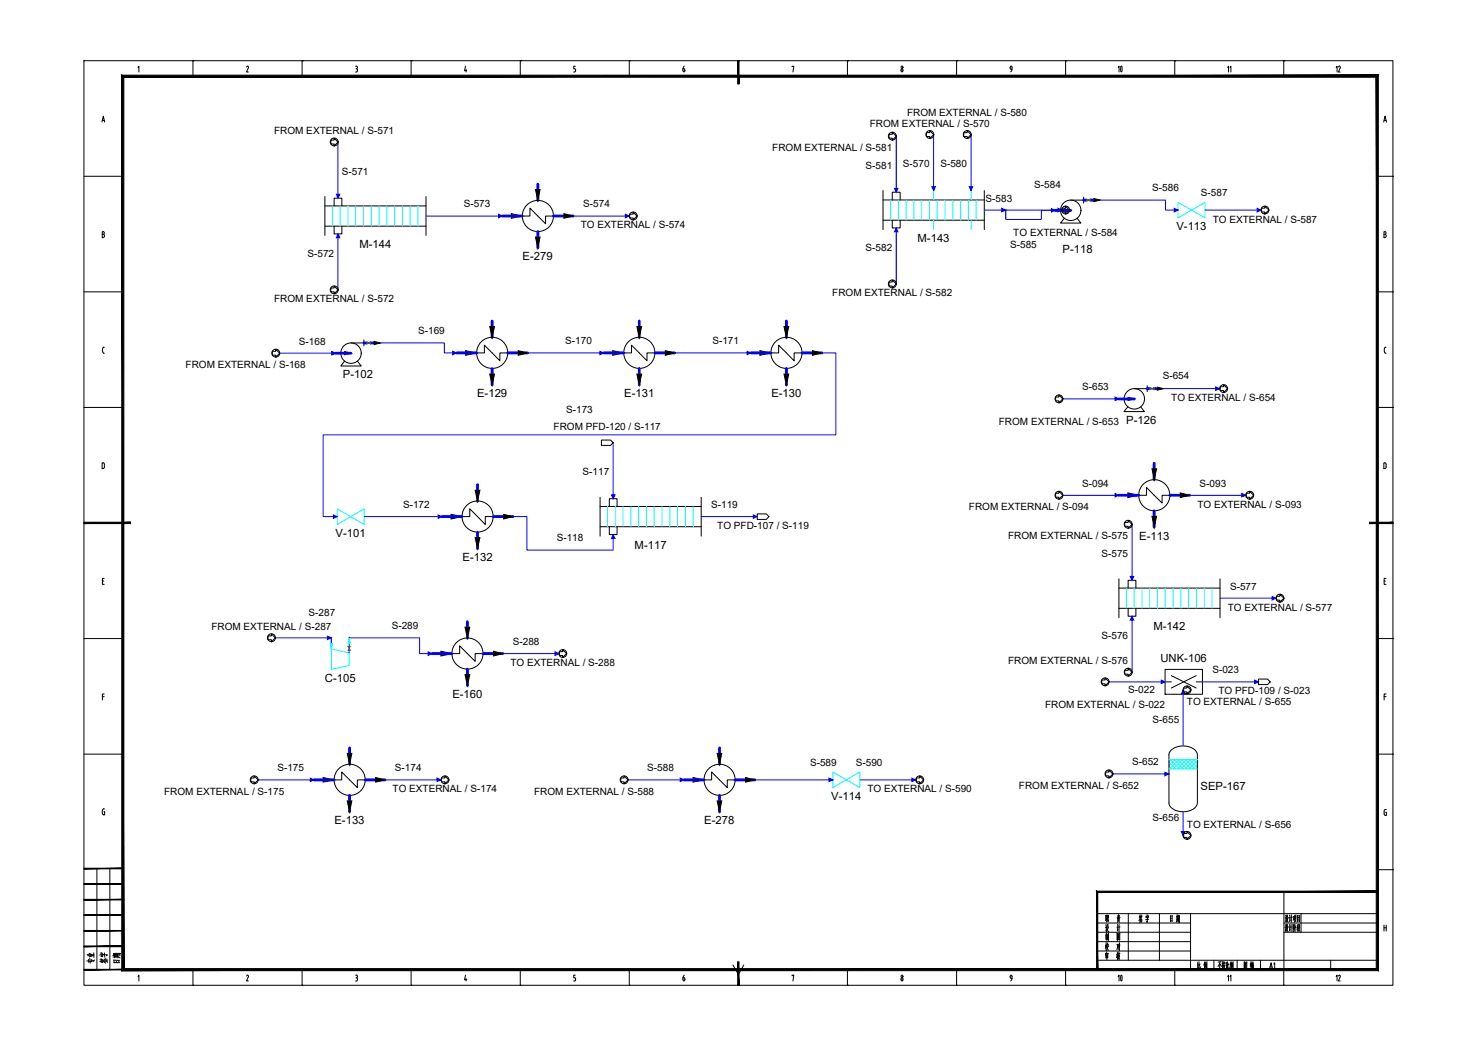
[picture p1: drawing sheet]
<svg xmlns="http://www.w3.org/2000/svg" width="420mm" height="297mm" viewBox="0 0 420 297" stroke-linecap="round" stroke-linejoin="round" font-family="sans-serif">
<g fill="none" stroke="#000" stroke-width=".28">
<path d="M23.9 17.3h372.1v262.8h-372.1zM39.2 19.2l.3-.4v1.7M54.8 17.3h.1M54.8 17.3v4.4M70.4 18.8l.2 .2v.3M70.4 18.8l-.3 .3M70.6 19.4l-.5 1.1h.5M85.9 17.3h.1M85.9 17.3v4.4M101.1 18.8h.2M101.2 19.5l.3 .1 .1 .3M101.4 18.8l.2 .3-.2 .4"/>
<path d="M101.6 19.9v.2M116.9 17.3h.1M116.9 17.3v4.4M132.3 18.8l-.2 1.3h.6M132.5 19.7v.8M147.9 17.3h.1M147.9 17.3v4.4M163.4 19.5l.2 .4M163.6 18.8h-.5v.7h.3M163.6 19.9v.2M178.9 17.3h.1M178.9 17.3v4.4"/>
<path d="M194.1 19.5l.5 .1 .1 .5M194.1 19.5v.6M194.5 18.8l-.3 .7M209.9 17.3h.1M225.2 19v-.2h.5l-.3 1.7M240.9 17.3h.1M240.9 17.3v4.4M256.7 19.9v.2M256.7 19.9l-.3-.4-.3 .6M271.9 17.3h.1M271.9 17.3v4.4M287.1 19.2v.2"/>
<path d="M287.2 19.1l.3-.3 .2 .3M287.2 19.4l.3 .3M287.7 19.6l-.4 .8M287.7 19.2v.5h-.3M302.9 17.3h.1M302.9 17.3v4.4M334 17.3h.1M334 17.3v4.4M364.9 17.3h.1M364.9 17.3v4.4M29 34.7l.4-1.7 .3 1.7M29.1 34.2h.6"/>
<path d="M101.6 20.1l-.1 .3-.4 .1M163.1 20.5h.3M163.6 20.1l-.2 .3M194.2 20.1l.2 .3 .3-.3M256.1 20.1l.3 .3 .3-.3M393.3 34.7l.4-1.7 .5 1.7M393.5 34.2h.5M23.9 50.1h11M391.5 50.1h4.5M396 50.1h.1M29.1 65.9l.5 .1v.4l-.2 .2 .3 .5-.2 .3-.4 .1zM29.1 66.6h.3"/>
<path d="M393.4 65.9l.6 .1v.4l-.3 .2 .4 .5-.2 .3-.5 .1zM393.4 66.6h.3M23.9 83h11M29.2 99.1v.9M29.2 100l.3 .4M29.4 98.7h.3M29.5 98.7l-.3 .4M391.5 83h4.5M393.5 99.1v.9M393.6 100l.2 .4M393.8 98.7h.2M393.8 98.7l-.2 .4"/>
<path d="M396 83h.1M23.9 115.8h11M29.4 100.4h.3M391.5 115.8h4.5M393.8 100.4h.2M396 115.8h.1M29.7 132.1v.6M29.7 132l-.2-.4h-.5v1.6l.5-.1 .2-.4M394 132.1v.6M394.1 132l-.2-.4h-.5v1.6l.5-.1 .2-.4M396 148.7h.1M29.1 165.2h.4"/>
<path d="M29.6 164.4h-.5v1.7h.5M393.5 165.2h.4M394 164.4h-.5v1.7h.5M23.9 181.5h11M29.1 198h.5M29.6 197.3h-.5v1.7M391.5 181.5h4.5M393.5 198h.5M394 197.3h-.5v1.7M396 181.5h.1M23.9 214.4h11M391.5 214.4h4.5"/>
<path d="M396 214.4h.1M29.1 230.4v.8M29.5 230.7h.2v.9l-.4-.1-.2-.4M29.7 229.9l-.4 .1-.2 .4M393.9 230.9h.2v.9h-.3M394.1 230.1l-.6 .2v1l.3 .5M27.5 246.9v28.7M31.2 246.9v28.7M311.9 259.7h79.6M320.7 259.7v13.3M326.1 260l.1 .3M329.6 259.7v13.3"/>
<path d="M338.4 259.7v15.9M365 253.5v22.1M369.9 259.7v5.3M391.5 247.2h4.5M396 247.2h.1M39.2 277.6l.3-.4v1.6M54.8 275.6v4.5M70.1 277.4l.3-.2 .2 .2-.5 1.4h.5M85.9 275.6v4.5M101.1 277.2l.5 .2v.3l-.2 .2 .2 .4M101.2 277.9h.1M101.6 278.3v.2"/>
<path d="M101.6 278.5l-.1 .3h-.4M116.9 275.6v4.5M132.3 277.2l-.2 1.3h.6M132.5 278.1v.7M147.9 275.6v4.5M163.1 278.8h.3M163.4 277.9l.2 .4M163.6 277.2h-.5v.7h.3M163.6 278.3v.2M163.6 278.5l-.2 .3M178.9 275.6v4.5M194.1 277.9v.6"/>
<path d="M194.1 277.9h.3M194.2 278.5l.2 .3 .3-.3M194.4 277.9l.3 .4M194.5 277.2l-.3 .7M194.7 278.3v.2M208.4 274.3l1.5 2.7 1.5-2.7M225.2 277.4v-.2h.5l-.3 1.6M240.9 275.6v4.5M256.1 278.3l.3-.4 .3 .4M256.1 278.5l.3 .3 .3-.3M256.1 278.3v.2M256.7 278.3v.2"/>
<path d="M271.9 275.6v4.5M287.1 277.6v.1M287.2 277.5l.3-.3 .2 .3M287.2 277.7l.3 .4M287.7 278.1l-.4 .7M287.7 277.6v.5h-.3M302.9 275.6v4.5M311.9 273h79.6M311.9 262.4h26.5M311.9 265h26.5M311.9 267.7h26.5M311.9 270.3h26.5"/>
<path d="M324 261.6l.1 .3M324.1 260l-.2 .9M324.1 260.5l.1 .3M324.2 261.5l.1 .4M324.3 260.8l.4 .8M324.3 260.7l-.5 1M324.3 260.4l-.3 .1M324.4 261.3h-.4M324.5 260.1l-.2 .6M324.5 260.5l.1 .3M324.5 261.5l-.1 .6M324.6 262l-.7 .2"/>
<path d="M324.7 260.4l-.3 .1M325.8 260.3v.5M326.2 261l-.1 1.2-.1-.3M326.3 260.8h-.4M326.4 260.7l-.2 .4M326.5 260.3v.5M326.5 260.4l-.7 .1M326.5 261.3l-.8 .1M332.7 260.3v1.7M333.1 261l-.4 .1M333.2 261.7l-.5 .1M333.2 260.3l-.5 .1"/>
<path d="M333.2 260.3v1.6M334 275.6v4.5M334.6 260.1v1.3M334.6 261.6l-.2 .5M334.7 261.6l.1 .3M334.8 260.8h-.2M334.8 261.1h-.2M334.8 260v1.4M335 260.4l-.6 .1M335 261.4l-.6 .1M335.1 260.2l-.2 2M335.3 260.2v2l-.2-.2"/>
<path d="M335.3 260.7l-.2 .1M335.3 261.2l-.2 .1M335.3 260.3h-.2M340.5 273.5v1.7M340.8 274.9l-.4 .5M340.8 274.2l-.3 .1M340.9 273.4v1.8l.1 .2h.2v-.6M341.2 274l-.3 .6M342.4 273.7v1.7M342.5 273.3l-.3 1M342.6 274.4l.1 .3M342.7 273.7l-.2 .9"/>
<path d="M342.8 274l-.3 1.3M342.8 274.1h-.2M342.9 273.6l-.4 .1M342.9 273.9v.9M343.1 273.3v2.1l-.2-.3M345.1 273v2.6M346.7 273.9v1.5M346.8 273.4l-.6 1.3M346.9 274.1l.3 .6M347.2 273.4l-.9 .1M347.6 273.2v2.2l-.2-.2M347.7 274.3l-.3 .3"/>
<path d="M347.7 273.9l-.3 .1M347.8 273.6v.5M347.9 273.3l.2 .3M348 273.9l-.2 .9 .4 .6M348.1 274.4l-.4 1.1M348.2 273.7l-.4 .1M348.3 273.6l-.1 .4M348.3 274.4l-.6 .1M348.6 273.5v1.7M348.9 274.2l-.3 .1M348.9 274.9l-.3 .5M349 273.4v1.8l.2 .1h.2v-.5"/>
<path d="M349.3 273.9l-.3 .7M349.9 273.7v1.7M350 273.3l-.3 1M350 274.1l.3-.1-.3 1.2M350 274.4l.1 .3M350.1 273.7l-.1 .9M350.3 273.6l-.3 .1M350.4 273.9v.9M350.5 273.3v2.1l-.1-.3M351.7 273v2.6M353.7 275.2l.7 .1M353.7 273.4v2"/>
<path d="M354 274.1l.4 .5M354 274.9l.1 .2M354 274.6l.1 .2M354.1 273.7l-.3 .6M354.2 273.9h-.2M354.3 273.8l-.5 .9M354.4 273.4v2M354.4 273.5l-.7 .1M355.5 273.8v.9M355.6 273.3v2.1M355.8 273.9l-.3 .1M355.8 273.8l-.1 .9v-.1"/>
<path d="M355.9 274.4v1M356 273.8v.6M356.1 274.5v.8M356.3 274.9h-.4M356.3 273.8h-.3M356.3 273.8l-.1 .4M356.3 274.2h-.3M356.3 274.4l-.4 .1M356.3 275.3l-.4 .1M356.3 273.5h-.4M356.3 274.4v1M364.9 275.6v4.5"/>
<path d="M365 262.4h26.5M365 265h26.5M365.4 262.8l.1 .4M365.4 260.2l.2 .3M365.5 263.4v1M365.5 263.5l-.3 .1M365.5 260.8l-.2 .1M365.5 260.8v1M365.7 264.1l-.3 .6M365.7 263.9l.5 .9M365.7 261.5l-.3 .5M365.7 263.2l-.1 .6"/>
<path d="M365.7 262.9l.3-.1v.6l.2 .1M365.7 262.8v.4M365.8 260.1l-.1 1M365.8 261.3l.5 .8M366 260.1v.7h.3M366 260.2h-.2M366 263.6l-.5 1.2M366 263.7l-.3 .1M366.1 261.1h-.4M366.1 261l-.5 1.2M366.6 262.8l.1 .4M366.6 260.1l.1 .4"/>
<path d="M366.6 263.5h-.2M366.6 263.4v1.1M366.7 260.8h-.2M366.7 260.7l-.1 1.2M366.7 264.1l-.1 .5M366.8 261.5l-.2 .4M367 262.7v2.1M367.1 260v2.2M367.3 263.5l-.5 .1M367.4 260.8l-.6 .1M367.6 262.7v2.1M367.7 260.5v.9"/>
<path d="M367.8 262.8l-.1 1.3v-.2M367.8 262.9h-.2M367.9 260.5h-.3M368 263.6l-.3 1.2M368 261.3l-.4 .3M368 260.5v1.1M368.1 262.9l.4 .8M368.1 262.7l-.3 1M368.2 263.5v1.4M368.2 260.8l-.1 1.1-.2 .3M368.2 260.2v.4M368.2 261.6l.3 .5"/>
<path d="M368.4 260.6l-.4 .1M368.4 260.5v1.1M368.5 260.1l-.5 .1M368.8 262.9v1.8M368.9 260.2v1.8M369 263.6l-.2 .1M369 263.3h-.2M369 263.9l-.3 .2M369 262.8l-.2 .2M369.1 263.9l.5 .8M369.2 262.8l-.1 .9M369.4 262.8l.1 .7"/>
<path d="M369.4 261.2l-.5 .1M369.4 260.8h-.5M369.4 262.9h-.2M369.4 263.7l-.4 1.1M369.4 261.7l-.5 .1M369.4 263.8h-.3M369.5 260.3l-.6 .1M369.5 260.2l-.1 1.8M378.3 273v2.6M393.4 263v1.7M393.4 263.7h.7M394.1 263v1.7"/>
<path d="M54.8 280.1h.1M85.9 280.1h.1M116.9 280.1h.1M147.9 280.1h.1M178.9 280.1h.1M209.9 280.1h.1M240.9 280.1h.1M271.9 280.1h.1M302.9 280.1h.1M334 280.1h.1M364.9 280.1h.1"/>
<circle cx="256.4" cy="19.1" r=".32"/>
<circle cx="256.4" cy="277.5" r=".32"/>
</g>
<g fill="#000" stroke="#000" stroke-width=".28">
<path d="M209.7 17.3l.4 6.6v-6.6zM209.7 17.3l.4 6.6h-.4z"/>
<path d="M34.6 21.4l.6 253.9v-253.3zM34.6 21.4l.6 253.9-.6 .6zM35.2 275.3l-.6 .6 356.6-.6zM34.6 275.9l356.6-.6 .6 .6zM391.2 22v253.3l.6 .6zM391.2 22l.6-.6v254.5zM35.2 22h356l.6-.6zM34.6 21.4h357.2l-356.6 .6z"/>
<path d="M23.9 148.4v.4l13.2-.4zM23.9 148.8l13.2-.4v.4z"/>
<path d="M389.3 148.8h6.7v-.4zM389.3 148.4h6.7l-6.7 .4z"/>
<path d="M23.9 255.8h11v-.2zM23.9 255.6h11l-11 .2z"/>
<path d="M23.9 251.4h11v-.2zM23.9 251.2h11l-11 .2z"/>
<path d="M23.9 247h11v-.2zM23.9 246.8h11l-11 .2z"/>
<path d="M312.1 253.7h79.4v-.4zM311.7 253.3h79.8l-79.4 .4zM311.7 253.3l.4 22.3v-21.9zM311.7 253.3l.4 22.3h-.4z"/>
<path d="M23.9 275.7h11v-.2zM23.9 275.5h11l-11 .2z"/>
<path d="M23.9 269.1h11v-.2zM23.9 268.9h11l-11 .2z"/>
<path d="M23.9 264.7h11v-.2zM23.9 264.5h11l-11 .2z"/>
<path d="M23.9 260.2h11v-.2zM23.9 260h11l-11 .2z"/>
<path d="M209.7 273.4v6.7h.4zM209.7 273.4h.4v6.7z"/>
</g>
<g fill="none" stroke="#00f" stroke-width=".8">
<path d="M152.9 52.4v4.6M300 59.8h4.4M308 56.9h.9M310 56.9h1M142.8 61.4h5.6M152.9 65.8v4.7M157.3 61.4h5.6M103.4 97.5h.9M105.4 97.5h1M139.9 91.3v4.6M181.7 91.3v4.6M223.5 91.3v4.6"/>
<path d="M95.4 100.4h4.4M129.8 100.3h5.7M139.9 104.8v4.6M144.3 100.3h5.7M171.6 100.3h5.7M181.7 104.8v4.6M186.2 100.3h5.6M213.5 100.3h5.6M223.5 104.8v4.6M228 100.3h5.6M318.1 113.4h4.3M326.1 110.5h.9"/>
<path d="M328 110.5h1M135.7 137.8v4.6M328.1 131.7v4.6M125.7 146.8h5.6M135.7 151.3v4.6M140.2 146.8h5.6M318.1 140.8h5.6M328.1 145.2v4.6M332.6 140.8h5.6M132.9 176.7v4.7M122.8 185.8h5.7M132.9 190.2v4.6"/>
<path d="M137.3 185.8h5.6M99.4 212.6v4.6M204.5 212.6v4.6M89.3 221.7h5.6M99.4 226.1v4.6M103.8 221.7h5.6M194.5 221.7h5.6M204.5 226.1v4.6M208.9 221.7h5.7"/>
</g>
<g fill="#000" stroke="#000" stroke-width=".28">
<path d="M152.2 53.9h1.3l-.6 3.1zM302.6 59.3l1.8 .5-1.8 .4zM311 56.4l1.7 .5-1.7 .4zM145.4 60.7l3 .7-3 .6zM152.2 67.4h1.3l-.6 3.1zM160.3 60.7l2.6 .7-2.6 .6zM106.4 97.1l1.7 .4-1.7 .4zM139.2 92.8h1.4l-.7 3.1zM181 92.8h1.4l-.7 3.1zM222.9 92.8h1.3l-.7 3.1zM98 99.9l1.8 .5-1.8 .4zM132.4 99.7l3.1 .6-3.1 .7z"/>
<path d="M139.2 106.3h1.4l-.7 3.1zM147.3 99.7l2.7 .6-2.7 .7zM174.2 99.7l3.1 .6-3.1 .7zM181 106.3h1.4l-.7 3.1zM189.1 99.7l2.7 .6-2.7 .7zM216 99.7l3.1 .6-3.1 .7zM222.9 106.3h1.3l-.7 3.1zM231 99.7l2.6 .6-2.6 .7zM320.7 112.9l1.7 .5-1.7 .4zM329 110.1l1.8 .4-1.8 .4zM327.5 133.3h1.3l-.7 3zM128.2 146.2l3.1 .6-3.1 .7z"/>
<path d="M135.1 139.3h1.3l-.7 3.1zM135.1 152.8h1.3l-.7 3.1zM143.2 146.2l2.6 .6-2.6 .7zM320.6 140.1l3.1 .7-3.1 .6zM327.5 146.8h1.3l-.7 3zM335.5 140.1l2.7 .7-2.7 .6zM125.3 185.1l3.2 .7-3.2 .7zM132.2 178.3h1.3l-.6 3.1zM132.2 191.8h1.3l-.6 3zM140.3 185.1l2.6 .7-2.6 .7zM98.7 214.2h1.3l-.6 3zM203.9 214.2h1.3l-.7 3z"/>
<path d="M91.8 221l3.1 .7-3.1 .6zM98.7 227.7h1.3l-.6 3zM106.8 221l2.6 .7-2.6 .6zM197 221l3.1 .7-3.1 .6zM203.9 227.7h1.3l-.7 3zM211.9 221l2.7 .7-2.7 .6z"/>
</g>
<g fill="none" stroke="#000" stroke-width=".28">
<path d="M92.4 55.9v11M92.4 58.5h28.7M95 58.5v-2.2h2.2v2.2M121.1 55.9v11M251 54.2v11.1M251 56.8h28.8M253.6 56.8v-2.2h2.3v2.2M279.8 54.2v11.1M304.4 56.9h3.6M308 56v1.7M92.4 64.3h28.7M95 64.3v2.2h2.2v-2.2"/>
<path d="M148.4 61.4h2.3v-2.2l4.4 4.4v-2.2h2.2M251 62.6h28.8M253.6 62.6v2.2h2.3v-2.2M302.5 62l-1 1.4h5.8l-1.1-1.4M99.8 97.5h3.6M103.4 96.6v1.7M97.9 102.6l-1 1.4h5.8l-1.1-1.4M135.5 100.3h2.2v-2.2l4.4 4.5v-2.3h2.2M177.3 100.3h2.2v-2.2l4.4 4.5v-2.3h2.3M219.1 100.3h2.2v-2.2l4.4 4.5v-2.3h2.3M320.6 115.6l-1.1 1.4h5.8l-1-1.4M322.4 110.5h3.7"/>
<path d="M326.1 109.6v1.7M131.3 146.8h2.2v-2.2l4.5 4.5v-2.3h2.2M170.6 149.7h28.7M170.6 141.3v11.1M170.6 144h28.7M173.2 144v-2.2h2.2v2.2M173.2 149.7v2.3h2.2v-2.3M199.3 141.3v11.1M323.7 140.8h2.2v-2.3l4.5 4.5v-2.2h2.2M318.1 172.9h28.7M318.1 164.5v11.1M318.1 167.2h28.7"/>
<path d="M320.7 167.2v-2.2h2.2v2.2M320.7 172.9v2.3h2.2v-2.3M346.8 164.5v11.1M128.5 185.8h2.2v-2.2l4.4 4.4v-2.2h2.2M333 213.2a5.3 5.3 0 0 1 7 .4l.4 1v13.6a3.6 3.6 0 0 1-4.1 2.5 3.6 3.6 0 0 1-4-2.5v-13.6v-.5zM94.9 221.7h2.2v-2.3l4.5 4.5v-2.2h2.2M200.1 221.7h2.2v-2.3l4.4 4.5v-2.2h2.2"/>
<circle cx="304.4" cy="59.8" r="2.9"/>
<circle cx="152.9" cy="61.4" r="4.4"/>
<circle cx="99.8" cy="100.4" r="2.9"/>
<circle cx="139.9" cy="100.3" r="4.4"/>
<circle cx="181.7" cy="100.3" r="4.4"/>
<circle cx="223.6" cy="100.3" r="4.4"/>
<circle cx="322.5" cy="113.4" r="2.9"/>
<circle cx="135.8" cy="146.8" r="4.4"/>
<circle cx="328.1" cy="140.8" r="4.4"/>
<circle cx="132.9" cy="185.8" r="4.4"/>
<circle cx="99.4" cy="221.7" r="4.4"/>
<circle cx="204.6" cy="221.7" r="4.4"/>
</g>
<!-- layer: EQUIPMENT -->
<path d="M265.4 54.2v2.6M276 54.2v2.6M334.9 57.5l7.6 4.4v-4.4l-7.6 4.4zM265.4 62.6v2.7M276 62.6v2.7M95.9 144.6l7.6 4.5v-4.5l-7.6 4.5zM94.2 184.5l5.1 1.1v3.6l-5.1 1.1zM94.2 183v1.5M236.8 219.4l7.6 4.5v-4.5l-7.6 4.5z" fill="none" stroke="#0ff" stroke-width=".28"/>
<path d="M94.2 181.3v1.7M99.3 181.3v2.4M99.3 184.9v.7" fill="none" stroke="#00f" stroke-width=".28"/>
<path d="M98.9 183.7h.7l-.7 1.2h.7z" fill="none" stroke="#0f0" stroke-width=".28"/>
<g fill="#0ff" stroke="#0ff" stroke-width=".28">
<path d="M93.8 183h.7l-.3 1.5z"/>
<path d="M99.3 181.3l.3 1.5h-.7z"/>
</g>
<g fill="none" stroke="#0ff" stroke-width=".28">
<path d="M94.5 58.5v5.8M96.7 58.5v5.8M98.9 58.5v5.8M101.1 58.5v5.8M103.3 58.5v5.8M105.6 58.5v5.8M107.8 58.5v5.8M110 58.5v5.8M112.2 58.5v5.8M114.4 58.5v5.8M116.6 58.5v5.8M118.8 58.5v5.8"/>
<path d="M253.2 56.8v5.8M255.4 56.8v5.8M257.6 56.8v5.8M259.8 56.8v5.8M262 56.8v5.8M264.2 56.8v5.8M266.4 56.8v5.8M268.6 56.8v5.8M270.9 56.8v5.8M273.1 56.8v5.8M275.3 56.8v5.8M277.5 56.8v5.8"/>
<path d="M172.7 144v5.7M174.9 144v5.7M177.1 144v5.7M179.4 144v5.7M181.6 144v5.7M183.8 144v5.7M186 144v5.7M188.2 144v5.7M190.4 144v5.7M192.6 144v5.7M194.8 144v5.7M197 144v5.7"/>
<path d="M320.2 167.2v5.7M322.4 167.2v5.7M324.6 167.2v5.7M326.8 167.2v5.7M329 167.2v5.7M331.2 167.2v5.7M333.5 167.2v5.7M335.7 167.2v5.7M337.9 167.2v5.7M340.1 167.2v5.7M342.3 167.2v5.7M344.5 167.2v5.7"/>
<path d="M332.3 217.7l.8 .9M332.3 216.6l1.9 2M332.3 215.9h8.1M332.3 218.6h8.1M332.7 215.9l2.6 2.7M332.9 215.9l-.6 .6M333.8 215.9l2.6 2.7M334 215.9l-1.7 1.7M334.9 215.9l2.6 2.7M335.1 215.9l-2.6 2.7M336 215.9l2.6 2.7M336.2 215.9l-2.6 2.7"/>
<path d="M337.1 215.9l2.6 2.7M337.3 215.9l-2.6 2.7M338.1 215.9l2.3 2.2M338.4 215.9l-2.6 2.7M339.2 215.9l1.2 1.2M339.5 215.9l-2.7 2.7M340.3 215.9l.1 .1M340.4 216.1l-2.5 2.5M340.4 217.2l-1.4 1.4M340.4 218.3l-.3 .3"/>
</g>
<path d="M308.9 56.6v.6l1.1-.6v.6zM309.4 56.9h.1M104.3 97.2v.6l1.1-.6v.6zM104.8 97.5h.1M327 110.2v.6l1-.6v.6zM327.5 110.5h.1" fill="none" stroke="#0f0" stroke-width=".28"/>
<!-- layer: equipment_outline -->
<path d="M331.2 190.3h10.6v7h-10.6z" fill="none" stroke="#000" stroke-width=".28"/>
<!-- layer: internal_symbol -->
<path d="M333 192.1l7 3.5M340 192.1l-7 3.5" fill="none" stroke="#000" stroke-width=".28"/>
<!-- layer: process_line -->
<path d="M331.2 193.8h1.8M340 193.8h1.8" fill="none" stroke="#000" stroke-width=".28"/>
<!-- layer: STREAM -->
<g fill="none" stroke="#00f" stroke-width=".28">
<path d="M254.8 38.7v15.9M265.4 38.3v15.9M276 38.3v15.9M96.1 40.4v15.9M279.8 59.7h6.1M285.9 59.7v2.7h10.1v-2.6h4M285.9 59.7h15.9M312.7 56.9h18.6v2.8h3.6M342.5 59.7h16M96.1 66.5v15.9M121.1 61.4h21.7M162.9 61.4h16"/>
<path d="M254.8 64.8v15.9M108.1 97.5h18.2v2.8h3.5M79.5 100.4h15.9M150 100.3h21.6M191.8 100.3h21.7M233.6 100.3h4v23.3h-145.7v23.2h4M302.1 113.4h16M330.8 110.5h15.9M174.3 125.8v16M103.5 146.8h22.2M145.8 146.8h4v9.6h24.5v-4.4M199.3 146.8h16"/>
<path d="M302.1 140.8h16M321.8 149v16M338.2 140.8h15.9M321.8 175.2v15.9M346.8 170h15.9M78.3 181.3h15.9M99.3 181.3h20v4.5h3.5M142.9 185.8h16M315.3 193.8h15.9M336.3 196.1v15.9M341.8 193.8h15.9M316.3 220h16"/>
<path d="M73.4 221.7h15.9M109.4 221.7h16M178.5 221.7h16M214.6 221.7h22.2M244.4 221.7h15.9M336.3 230.7v6.8"/>
</g>
<!-- layer: STREAM_ARROW -->
<g fill="#00f" stroke="#00f" stroke-width=".28">
<path d="M330.1 193.3l1.1 .5-1.1 .5z"/>
<path d="M356.6 193.3l1.1 .5-1.1 .5z"/>
<path d="M353 140.3l1.1 .5-1.1 .5z"/>
<path d="M317 140.3l1.1 .5-1.1 .5z"/>
<path d="M173.8 140.7h1l-.5 1.1z"/>
<path d="M174.3 152l.5 1.1h-1z"/>
<path d="M214.2 146.4l1.1 .4-1.1 .5z"/>
<path d="M94.3 99.9l1.1 .5-1.1 .5z"/>
<path d="M128.7 99.9l1.1 .4-1.1 .5z"/>
<path d="M170.5 99.9l1.1 .4-1.1 .5z"/>
<path d="M212.4 99.9l1.1 .4-1.1 .5z"/>
<path d="M124.6 146.4l1.1 .4-1.1 .5z"/>
<path d="M94.8 146.4l1.1 .4-1.1 .5z"/>
<path d="M124.2 221.2l1.2 .5-1.2 .5z"/>
<path d="M88.2 221.2l1.1 .5-1.1 .5z"/>
<path d="M93.1 180.8l1.1 .5-1.1 .5z"/>
<path d="M157.8 185.3l1.1 .5-1.1 .5z"/>
<path d="M121.7 185.3l1.1 .5-1.1 .5z"/>
<path d="M264.9 53.1h1l-.5 1.1z"/>
<path d="M95.6 55.2h1l-.5 1.1z"/>
<path d="M96.1 66.5l.5 1.1h-1z"/>
<path d="M141.7 60.9l1.1 .5-1.1 .5z"/>
<path d="M177.8 60.9l1.1 .5-1.1 .5z"/>
<path d="M321.3 163.9h1l-.5 1.1z"/>
<path d="M321.8 175.2l.5 1.1h-1z"/>
<path d="M361.6 169.6l1.1 .4-1.1 .5z"/>
<path d="M275.5 53.1h1l-.5 1.1z"/>
<path d="M254.3 53.5h1l-.5 1.1z"/>
<path d="M254.8 64.8l.5 1.1h-1z"/>
<path d="M284.8 59.2l1.1 .5-1.1 .5z"/>
<path d="M300.7 59.2l1.1 .5-1.1 .5z"/>
<path d="M298.9 59.3l1.1 .5-1.1 .5z"/>
<path d="M333.8 59.2l1.1 .5-1.1 .5z"/>
<path d="M357.4 59.2l1.1 .5-1.1 .5z"/>
<path d="M193.4 221.2l1.1 .5-1.1 .5z"/>
<path d="M235.7 221.2l1.1 .5-1.1 .5z"/>
<path d="M259.2 221.2l1.1 .5-1.1 .5z"/>
<path d="M331.2 219.5l1.1 .5-1.1 .5z"/>
<path d="M317 112.9l1.1 .5-1.1 .5z"/>
<path d="M345.6 110l1.1 .5-1.1 .5z"/>
<path d="M336.3 196.1l.5 1.1h-1z"/>
<path d="M335.8 236.4h1l-.5 1.1z"/>
</g>
<!-- layer: CONNECTOR -->
<g fill="none" stroke="#000" stroke-width=".28">
<path d="M94.1 39.8h.9v-.5l1.1 1.1-1.1 1.1v-.6h-.9zM252.7 38.2h.9v-.6l1.2 1.1-1.2 1.1v-.5h-.9zM263.3 37.7h1v-.5l1.1 1.1-1.1 1.1v-.6h-1zM274 37.7h.9v-.5l1.1 1.1-1.1 1.1v-.6h-.9zM301.9 59.2h1v-.6l1.1 1.1-1.1 1.1v-.5h-1zM358.6 59.2h1v-.6l1.1 1.1-1.1 1.1v-.5h-1zM179 60.9h1v-.6l1.1 1.1-1.1 1.1v-.5h-1zM77.4 99.9h1v-.6l1.1 1.1-1.1 1.1v-.5h-1zM94.1 81.9h.9v-.6l1.1 1.1-1.1 1.1v-.5h-.9zM252.7 80.2h.9v-.6l1.2 1.1-1.2 1.2v-.6h-.9zM300.1 112.8h.9v-.5l1.1 1.1-1.1 1.1v-.6h-.9zM346.9 109.9h.9v-.5l1.1 1.1-1.1 1.1v-.6h-.9z"/>
<path d="M171 125.1h2.6l.7 .7-.7 .8h-2.6zM215.3 146.1h2.5l.8 .7-.8 .8h-2.5zM300.1 140.2h.9v-.6l1.1 1.2-1.1 1.1v-.6h-.9zM319.7 148.5h1v-.6l1.1 1.1-1.1 1.1v-.5h-1zM354.3 140.2h.9v-.6l1.1 1.2-1.1 1.1v-.6h-.9zM362.9 169.5h.9v-.6l1.2 1.1-1.2 1.2v-.6h-.9zM76.2 180.7h1v-.5l1.1 1.1-1.1 1.1v-.6h-1zM159 185.2h1v-.5l1.1 1.1-1.1 1.1v-.6h-1zM313.2 193.3h.9v-.6l1.2 1.1-1.2 1.1v-.5h-.9zM319.7 190.5h1v-.5l1.1 1.1-1.1 1.1v-.6h-1zM336.5 195.6h.9v-.6l1.1 1.1-1.1 1.1v-.5h-.9zM357.7 193h2.6l.8 .8-.8 .8h-2.6z"/>
<path d="M314.3 219.4h.9v-.5l1.1 1.1-1.1 1.1v-.6h-.9zM71.3 221.1h.9v-.5l1.2 1.1-1.2 1.1v-.6h-.9zM125.5 221.1h1v-.5l1.1 1.1-1.1 1.1v-.6h-1zM176.5 221.1h.9v-.5l1.1 1.1-1.1 1.1v-.6h-.9zM260.5 221.1h.9v-.5l1.1 1.1-1.1 1.1v-.6h-.9zM336.5 236.9h.9v-.5l1.1 1.1-1.1 1.1v-.6h-.9z"/>
<circle cx="253.7" cy="38.7" r="1.12"/>
<circle cx="264.3" cy="38.2" r="1.12"/>
<circle cx="275" cy="38.2" r="1.12"/>
<circle cx="95" cy="40.4" r="1.12"/>
<circle cx="302.9" cy="59.7" r="1.12"/>
<circle cx="359.6" cy="59.7" r="1.12"/>
<circle cx="180" cy="61.4" r="1.12"/>
<circle cx="95" cy="82.4" r="1.12"/>
<circle cx="253.7" cy="80.7" r="1.12"/>
<circle cx="78.4" cy="100.4" r="1.12"/>
<circle cx="301" cy="113.4" r="1.12"/>
<circle cx="347.9" cy="110.5" r="1.12"/>
<circle cx="301" cy="140.8" r="1.12"/>
<circle cx="320.7" cy="149" r="1.12"/>
<circle cx="355.3" cy="140.8" r="1.12"/>
<circle cx="363.9" cy="170" r="1.12"/>
<circle cx="77.2" cy="181.3" r="1.12"/>
<circle cx="160" cy="185.8" r="1.12"/>
<circle cx="314.2" cy="193.8" r="1.12"/>
<circle cx="320.7" cy="191.1" r="1.12"/>
<circle cx="337.4" cy="196.1" r="1.12"/>
<circle cx="315.3" cy="220" r="1.12"/>
<circle cx="72.3" cy="221.7" r="1.12"/>
<circle cx="126.5" cy="221.7" r="1.12"/>
<circle cx="177.4" cy="221.7" r="1.12"/>
<circle cx="261.5" cy="221.7" r="1.12"/>
<circle cx="337.4" cy="237.5" r="1.12"/>
</g>
<text font-size="6.6" x="315.7" y="280.8">10</text>
<text font-size="6.2" x="315.7" y="22.2">10</text>
<g font-size="5.7">
<text x="27.9" y="275.2" transform="rotate(-90 27.9 275.2)">专业</text>
<text x="30.7" y="274.8">日期</text>
</g>
<g font-size="5.3">
<text x="312.9" y="266">设 计</text>
<text x="31.4" y="275.2" transform="rotate(-90 31.4 275.2)">签字</text>
<text x="312.9" y="271.3">校 对</text>
</g>
<g font-size="4.4">
<text x="382.1" y="21.9" transform="rotate(-90 382.1 21.9)">12</text>
<text x="363.4" y="276.6" transform="rotate(-90 363.4 276.6)">A1</text>
<text x="382.1" y="280.1" transform="rotate(-90 382.1 280.1)">12</text>
</g>
<g font-size="3.5">
<text x="350.7" y="21.9" transform="rotate(-90 350.7 21.9)">11</text>
<text x="350.7" y="280.1" transform="rotate(-90 350.7 280.1)">11</text>
</g>
<g font-size="3.2">
<text x="334.4" y="65.5">V-113</text>
<text x="102.2" y="70.5">M-144</text>
<text x="260.8" y="68.8">M-143</text>
<text x="302.1" y="71.9">P-118</text>
<text x="148.6" y="74">E-279</text>
<text x="97.5" y="107.6">P-102</text>
<text x="135.6" y="112.9">E-129</text>
<text x="177.4" y="112.9">E-131</text>
<text x="219.3" y="112.9">E-130</text>
<text x="95.4" y="152.6">V-101</text>
<text x="180.4" y="155.9">M-117</text>
<text x="323.8" y="153.4">E-113</text>
<text x="131.5" y="159.5">E-132</text>
<text x="327.9" y="179.1">M-142</text>
<text x="329.9" y="188.1">UNK-106</text>
<text x="92.4" y="193.8">C-105</text>
<text x="128.6" y="198.4">E-160</text>
<text x="236.3" y="227.4">V-114</text>
<text x="341.3" y="224.6">SEP-167</text>
<text x="95.1" y="234.3">E-133</text>
<text x="200.2" y="234.3">E-278</text>
</g>
<g font-size="2.8">
<text x="257.8" y="33">FROM EXTERNAL / S-580</text>
<text x="77.9" y="38.2">FROM EXTERNAL / S-571</text>
<text x="247.3" y="36.1">FROM EXTERNAL / S-570</text>
<text x="219.5" y="43">FROM EXTERNAL / S-581</text>
<text x="246.1" y="48">S-581</text>
<text x="256.7" y="47.6">S-570</text>
<text x="267.3" y="47.6">S-580</text>
<text x="97.2" y="49.7">S-571</text>
<text x="294" y="53.5">S-584</text>
<text x="131.8" y="59">S-573</text>
<text x="165.8" y="59">S-574</text>
<text x="280.2" y="57.3">S-583</text>
<text x="327.6" y="54.2">S-586</text>
<text x="341.4" y="55.7">S-587</text>
<text x="165.1" y="64.9">TO EXTERNAL / S-574</text>
<text x="344.7" y="63.3">TO EXTERNAL / S-587</text>
<text x="246.1" y="71.4">S-582</text>
<text x="287.2" y="70.6">S-585</text>
<text x="288.1" y="67.1">TO EXTERNAL / S-584</text>
<text x="87.4" y="73.1">S-572</text>
<text x="77.9" y="86">FROM EXTERNAL / S-572</text>
<text x="236.6" y="84.3">FROM EXTERNAL / S-582</text>
<text x="118.9" y="95.1">S-169</text>
<text x="85" y="97.9">S-168</text>
<text x="160.7" y="97.9">S-170</text>
<text x="202.5" y="97.9">S-171</text>
<text x="52.8" y="104.6">FROM EXTERNAL / S-168</text>
<text x="330.5" y="107.8">S-654</text>
<text x="307.6" y="110.9">S-653</text>
<text x="160.9" y="117.4">S-173</text>
<text x="333" y="114">TO EXTERNAL / S-654</text>
<text x="157.4" y="122.3">FROM PFD-120 / S-117</text>
<text x="284" y="120.7">FROM EXTERNAL / S-653 P-126</text>
<text x="165.6" y="135.1">S-117</text>
<text x="307.6" y="138.3">S-094</text>
<text x="341" y="138.3">S-093</text>
<text x="114.6" y="144.4">S-172</text>
<text x="202.2" y="144.4">S-119</text>
<text x="275.4" y="145">FROM EXTERNAL / S-094</text>
<text x="340.4" y="144.3">TO EXTERNAL / S-093</text>
<text x="158.3" y="153.7">S-118</text>
<text x="203.9" y="150.4">TO PFD-107 / S-119</text>
<text x="286.6" y="153.3">FROM EXTERNAL / S-575</text>
<text x="313.1" y="158.3">S-575</text>
<text x="349.7" y="167.6">S-577</text>
<text x="349" y="173.6">TO EXTERNAL / S-577</text>
<text x="60.1" y="179.1">FROM EXTERNAL / S-287</text>
<text x="87.7" y="175.1">S-287</text>
<text x="111.4" y="178.9">S-289</text>
<text x="145.8" y="183.4">S-288</text>
<text x="313.1" y="181.8">S-576</text>
<text x="145.1" y="189.3">TO EXTERNAL / S-288</text>
<text x="286.6" y="188.9">FROM EXTERNAL / S-576</text>
<text x="344.7" y="191.4">S-023</text>
<text x="320.7" y="197">S-022</text>
<text x="346.4" y="197.3">TO PFD-109 / S-023</text>
<text x="297.1" y="201.2">FROM EXTERNAL / S-022</text>
<text x="337.4" y="200.3">TO EXTERNAL / S-655</text>
<text x="327.6" y="205.4">S-655</text>
<text x="78.9" y="219.2">S-175</text>
<text x="112.3" y="219.2">S-174</text>
<text x="184" y="219.2">S-588</text>
<text x="230.3" y="217.7">S-589</text>
<text x="243.3" y="217.7">S-590</text>
<text x="321.8" y="217.6">S-652</text>
<text x="46.7" y="225.9">FROM EXTERNAL / S-175</text>
<text x="111.6" y="225.2">TO EXTERNAL / S-174</text>
<text x="151.8" y="225.9">FROM EXTERNAL / S-588</text>
<text x="246.6" y="225.2">TO EXTERNAL / S-590</text>
<text x="289.7" y="224.3">FROM EXTERNAL / S-652</text>
<text x="327.6" y="233.4">S-656</text>
<text x="337.4" y="235.3">TO EXTERNAL / S-656</text>
</g>
</svg>
